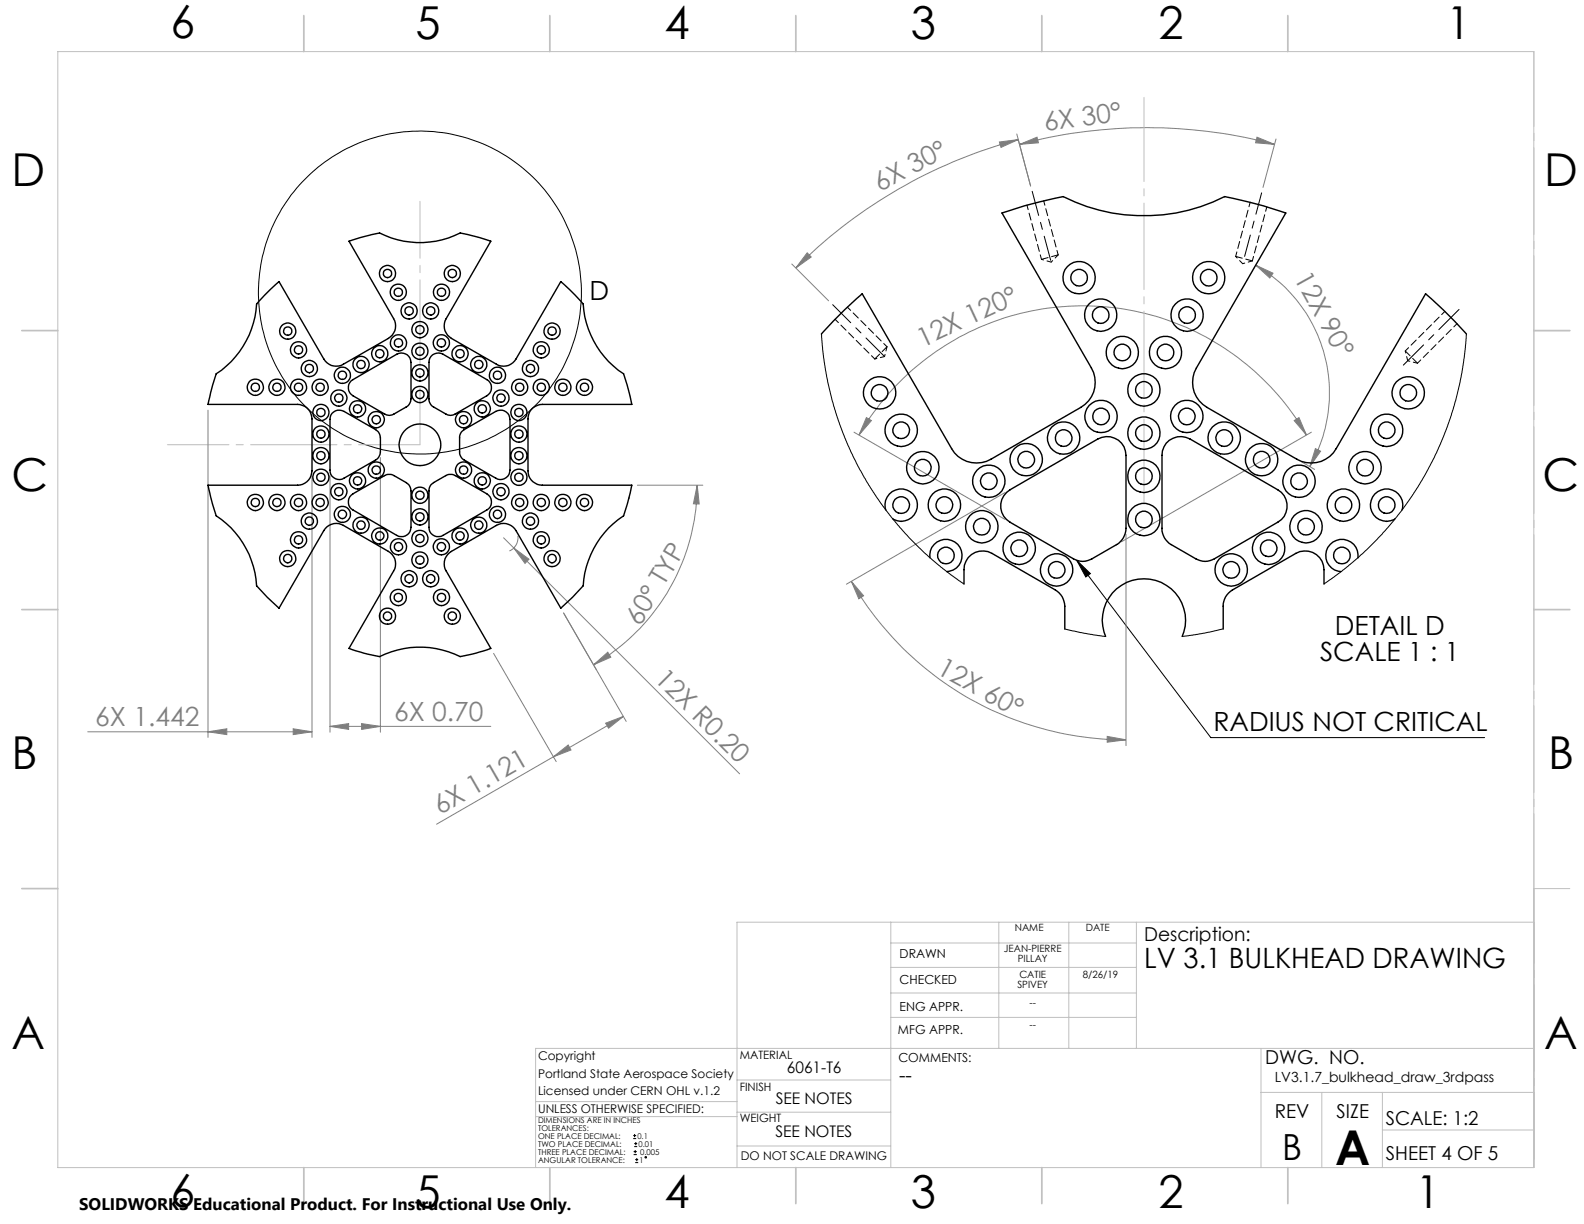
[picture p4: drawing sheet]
<svg xmlns="http://www.w3.org/2000/svg" width="279mm" height="216mm" viewBox="0 0 279 216" stroke-linecap="round" stroke-linejoin="round" font-family="sans-serif">
<g fill="none" stroke="#000" stroke-width=".18">
<path d="M189.9 98.8l23.7 31.3h48.3M189.9 98.8l2.4 2.4-.8 .6zM111.7 200.8h.5M111.7 200.3h.5M111.8 203.7h.5M111.8 203.1h.5M111.9 202.2h.5M111.9 201.7h.5M111.9 200v.6M112 202.8v.6M112 205.1h.6M112 204.5h.6"/>
<path d="M112.1 201.4v.6M112.3 204.3v.5"/>
<circle cx="74.1" cy="51.6" r="28.5"/>
<circle cx="113.9" cy="204.1" r=".14"/>
</g>
<g fill="none" stroke="#808080" stroke-width=".18">
<path d="M176.3 25l3.3-.4-3 1.4zM179.4 23.6l2.4 9.2-2.2-8.3M179.6 24.6a86.9 86.9 0 0 0-39.2 22.7M179.8 25.5l3.1-1.3 .3 1zM179.8 25.5a86.8 86.8 0 0 1 45 0M221.7 24.2l3.1 1.3-3.3-.3zM225.1 24.5l-2.3 8.6M139.7 46.6l6.5 6.5M142.4 44.6l.7 .7-2.7 2zM221.5 46.8l3 1.4-.5 .8zM221.5 46.8a26.1 26.1 0 0 1 9.5 35.5M36.7 72.4v57.7"/>
<path d="M150.6 76.2l26.7 15.4M151.5 76.7a45.6 45.6 0 0 1 78.9 0M152.8 73.7l.9 .5-2.2 2.5zM228.3 74.2l.8-.5 1.3 3zM231.3 76.2l-33.5 19.4M232 79.1l.9 .5-1.9 2.7zM55 84v46.1M58.2 83.9v45.3M67.1 80.7v48.5M88.8 94.9l1.8 1.8M90.6 96.7l39.9 39.8M90.6 96.7l2.7 1.9-.7 .8z"/>
<path d="M91.3 94.5a2.51 2.51 0 0 1-1.4 2.7M112.4 85.6h11.6M123 85.6l.3 3.3h-1zM123 85.6a36.7 36.7 0 0 1-18.3 31.7M177.3 86.9l-28 16.1M198.6 94.2v37.3M229.6 81.5l2.3 1.3M87.1 115.3l11 19M99.4 108.1l11.1 19.1M104.7 117.3l2.5-2.3 .5 .9zM150.2 102.6l2.1 2.5-.8 .5zM150.2 102.6a55.7 55.7 0 0 0 48.4 27.9"/>
<path d="M15.5 129.1h39.5M36.7 129.1l3.3-.5v1zM51.7 128.6l3.3 .5-3.3 .5zM58.2 128.1l3.3-.5v1.1zM58.2 128.1h28.4M63.8 127.6l3.3 .5-3.3 .6zM97.6 133.5l-20.6 11.9M97.6 133.5l2.6-2.1 .5 .9zM106.8 127.6l3.2-1.2-2.6 2zM110 126.4l-12.4 7.1M195.3 129.9l3.3 .6-3.3 .4z"/>
</g>
<path d="M110.9 87.8h.1" fill="none" stroke="#808080" stroke-width=".25"/>
<path d="M185.3 45.9l-3.2-12.2" fill="none" stroke="#000" stroke-width=".18" stroke-dasharray="15.2 1.3 1.3 1.3" stroke-dashoffset="10.8"/>
<path d="M219.5 45.2l3-11.2" fill="none" stroke="#000" stroke-width=".18" stroke-dasharray="15.2 1.3 1.3 1.3" stroke-dashoffset="11.3"/>
<path d="M155.9 62.8l-9-9.1" fill="none" stroke="#000" stroke-width=".18" stroke-dasharray="15.2 1.3 1.3 1.3" stroke-dashoffset="10.7"/>
<path d="M247.5 64.4l9.9-9.8" fill="none" stroke="#000" stroke-width=".18" stroke-dasharray="15.2 1.3 1.3 1.3" stroke-dashoffset="10.2"/>
<path d="M270.6 9.1v49.2M270.6 58.3v49.2M270.6 107.5v49.2M270.6 156.7v49.2" fill="none" stroke="#c0c0c0" stroke-width=".18" stroke-dasharray="15.2 1.3 1.3 1.3" stroke-dashoffset="2.1"/>
<path d="M201.8 88.8v-71.6" fill="none" stroke="#c0c0c0" stroke-width=".18" stroke-dasharray="15.2 1.3 1.3 1.3" stroke-dashoffset=".4"/>
<path d="M74.1 78.4v-42.9" fill="none" stroke="#c0c0c0" stroke-width=".18" stroke-dasharray="15.2 1.3 1.3 1.3" stroke-dashoffset="5.2"/>
<path d="M74.1 78.4h-44.6" fill="none" stroke="#c0c0c0" stroke-width=".18" stroke-dasharray="15.2 1.3 1.3 1.3" stroke-dashoffset="4.4"/>
<g fill="none" stroke="#c0c0c0" stroke-width=".18">
<path d="M10.2 9.1h260.3v196.9h-260.3zM270.5 58.3h6.4M270.5 156.7h6.4M157.1 162.7v43.3M157.1 175.2h43.3M157.1 170.6h43.3M157.1 166.3h43.3M157.1 179.5h43.3M176.2 162.7v22.2M188.5 162.7v22.2M200.4 162.7v22.2M94.5 197h35.5"/>
<path d="M94.5 194.3h35.5M130 196.2h27.1M130 190.5h27.1M222.4 184.9v21.1M222.4 192.7h48.1M233.2 192.7v13.3M243.8 199.3h26.7M243.8 192.7v13.3M270.5 184.9h-176v21.1M130 202.1h27.1M270.6 204.5v-41.8h-140.6v43.3"/>
</g>
<g fill="none" stroke="#c0c0c0" stroke-width=".3">
<path d="M53.6 2.8v6.3M97 2.8v6.3M140.4 2.8v6.3M183.8 2.8v6.3M227.2 2.8v6.3M3.8 58.3h6.4M270.5 58.3h6.4M3.8 107.5h6.4M270.5 107.5h6.4M3.8 156.7h6.4M53.6 206v6.3M97 206v6.3"/>
<path d="M140.4 206v6.3M183.8 206v6.3M227.2 206v6.3"/>
</g>
<path d="M189.9 98.8l2.4 2.4-.8 .6z" fill="#000"/>
<g fill="#808080">
<path d="M90.6 96.7l2.7 1.9-.7 .8z"/>
<path d="M232 79.1l.9 .5-1.9 2.7zM221.5 46.8l3 1.4-.5 .8z"/>
<path d="M58.2 128.1l3.3-.5v1.1zM63.8 127.6l3.3 .5-3.3 .6z"/>
<path d="M36.7 129.1l3.3-.5v1zM51.7 128.6l3.3 .5-3.3 .5z"/>
<path d="M221.7 24.2l3.1 1.3-3.3-.3zM179.8 25.5l3.1-1.3 .3 1z"/>
<path d="M228.3 74.2l.8-.5 1.3 3zM152.8 73.7l.9 .5-2.2 2.5z"/>
<path d="M176.3 25l3.3-.4-3 1.4zM142.4 44.6l.7 .7-2.7 2z"/>
<path d="M97.6 133.5l2.6-2.1 .5 .9zM106.8 127.6l3.2-1.2-2.6 2z"/>
<path d="M104.7 117.3l2.5-2.3 .5 .9zM123 85.6l.3 3.3h-1z"/>
<path d="M150.2 102.6l2.1 2.5-.8 .5zM195.3 129.9l3.3 .6-3.3 .4z"/>
</g>
<g fill="none" stroke="#000" stroke-width=".25">
<path d="M46.7 52.1l2.5-2.4 7.9 13.6a2.47 2.47 0 0 0 3.5 .9l7.9-4.5a2.52 2.52 0 0 0 .9-3.5l-7.8-13.7 1.9-.6 3.5-.8a15.7 15.7 0 0 0 14.2 0l3.4 .8 2 .6-7.9 13.7a2.54 2.54 0 0 0 .9 3.5l8 4.5a2.5 2.5 0 0 0 3.4-.9l7.9-13.6 1.6 1.4 2.4 2.5a15.9 15.9 0 0 0 7.1 12.3l.6 2 .8 3.4h-15.7a2.51 2.51 0 0 0-2.6 2.6v9.1a2.5 2.5 0 0 0 2.6 2.6h15.7l-.8 3.4-.6 2a15.9 15.9 0 0 0-7.1 12.3l-1.9 2.1-2.1 1.9-7.9-13.7a2.55 2.55 0 0 0-3.4-.9l-8 4.6a2.47 2.47 0 0 0-.9 3.4l7.9 13.7a29.4 29.4 0 0 1-5.4 1.4 16 16 0 0 0-14.2 0 29.4 29.4 0 0 1-5.4-1.4l7.8-13.7a2.5 2.5 0 0 0-.9-3.4l-7.9-4.6a2.5 2.5 0 0 0-3.5 .9l-7.9 13.7-2-1.9-1.9-2.1a15.9 15.9 0 0 0-7.2-12.3l-.6-2-.8-3.4h15.8a2.57 2.57 0 0 0 2.5-2.6v-9.1a2.57 2.57 0 0 0-2.5-2.6h-15.8l.8-3.4 .6-2a15.9 15.9 0 0 0 7.2-12.3zM144.9 58.9a79.8 79.8 0 0 1 7.2-7.1l15.8 27.3a5.1 5.1 0 0 0 6.9 1.9l15.8-9.1a5.1 5.1 0 0 0 1.9-7l-15.8-27.3a82.9 82.9 0 0 1 10.8-2.9 31.7 31.7 0 0 0 28.5 0 82.9 82.9 0 0 1 10.8 2.9l-15.8 27.3a5.1 5.1 0 0 0 1.9 7l15.8 9.1a5.1 5.1 0 0 0 7-1.9l15.8-27.3a79.8 79.8 0 0 1 7.2 7.1M58.6 72.9a1.66 1.66 0 0 1 2.1-.3l5.6 3.2a1.74 1.74 0 0 1 .8 1.4v2.5a1.75 1.75 0 0 1-.8 1.4l-5.6 3.2a1.63 1.63 0 0 1-2.5-1.4v-8.9l.1-.8zM61.9 67.2l8.1-4.7a1.69 1.69 0 0 1 2.5 1.4v6.4a1.74 1.74 0 0 1-.9 1.5l-2.1 1.2a1.51 1.51 0 0 1-1.7 0l-5.5-3.2a1.68 1.68 0 0 1-.4-2.6zM76 62.9a1.72 1.72 0 0 1 2.1-.4l7.8 4.5a1.65 1.65 0 0 1 0 2.8l-5.6 3.2a1.51 1.51 0 0 1-1.7 0l-2.1-1.2a1.61 1.61 0 0 1-.8-1.5v-6.4l.1-.7zM81.4 76.2l.5-.4 5.6-3.2a1.66 1.66 0 0 1 2.5 1.4v8.9a1.67 1.67 0 0 1-2.5 1.4l-5.6-3.2a1.61 1.61 0 0 1-.8-1.4v-2.7zM205.7 78.2a3.3 3.3 0 0 1 4.2-.8l15.5 9a3.3 3.3 0 0 1 0 5.7l-11.2 6.5a3.2 3.2 0 0 1-3.3 0l-4.3-2.5a3.2 3.2 0 0 1-1.6-2.9v-12.9v-.7zM61.9 87.3l5.9-3.4a1.73 1.73 0 0 1 1.7 0l2.1 1.2a1.74 1.74 0 0 1 .9 1.5v6.4a1.67 1.67 0 0 1-2.5 1.4l-7.7-4.4a1.65 1.65 0 0 1-.4-2.7zM76 85.5l.5-.4 2.1-1.2a1.73 1.73 0 0 1 1.7 0l5.6 3.2a1.66 1.66 0 0 1 0 2.9l-7.8 4.4a1.63 1.63 0 0 1-2.4-1.4v-6.6zM156.2 90a2.85 2.85 0 0 1 2.7-3.8 2.85 2.85 0 0 1 2.8 3.6 2.85 2.85 0 0 1-4.2 1.7M164 98.4a2.84 2.84 0 0 1 2.5-3.2 2.84 2.84 0 0 1 3.2 2.5 2.84 2.84 0 0 1-2.7 3.1M177.6 86.9l.6-.5 15.4-9a3.3 3.3 0 0 1 5 2.9v12.9a3.4 3.4 0 0 1-1.6 2.9l-4.4 2.5a3.2 3.2 0 0 1-3.3 0l-11.1-6.5a3.3 3.3 0 0 1-.6-5.2z"/>
<path d="M239.5 98.4a2.85 2.85 0 0 0-2.5-3.3 2.85 2.85 0 0 0-3.1 2.6 2.85 2.85 0 0 0 2.6 3.1M247.3 90a2.85 2.85 0 0 0-2.6-3.8 2.85 2.85 0 0 0-2.9 3.6 2.85 2.85 0 0 0 4.3 1.7M170 103v-2.5a3.3 3.3 0 0 1 5-2.9l11.2 6.5a3.4 3.4 0 0 1 1.6 2.8v4M195 112.3a7.3 7.3 0 0 1 6.8-10.2 7.3 7.3 0 0 1 6.7 10.2M233.5 103v-2.5a3.3 3.3 0 0 0-4.9-2.9l-11.2 6.5a3.2 3.2 0 0 0-1.6 2.8v4"/>
<circle cx="50.8" cy="58.4" r=".74"/>
<circle cx="50.8" cy="58.4" r="1.43"/>
<circle cx="68.4" cy="48.2" r="1.44"/>
<circle cx="68.4" cy="48.2" r=".74"/>
<circle cx="70.3" cy="51.5" r="1.44"/>
<circle cx="70.3" cy="51.5" r=".74"/>
<circle cx="72.2" cy="54.8" r=".75"/>
<circle cx="72.2" cy="54.8" r="1.44"/>
<circle cx="74.1" cy="58.1" r="1.44"/>
<circle cx="74.1" cy="58.1" r=".74"/>
<circle cx="76" cy="54.8" r=".75"/>
<circle cx="76" cy="54.8" r="1.44"/>
<circle cx="77.9" cy="51.5" r="1.44"/>
<circle cx="77.9" cy="51.5" r=".74"/>
<circle cx="79.8" cy="48.2" r="1.44"/>
<circle cx="79.8" cy="48.2" r=".74"/>
<circle cx="97.4" cy="58.4" r="1.43"/>
<circle cx="97.4" cy="58.4" r=".73"/>
<circle cx="190.3" cy="49" r="1.47"/>
<circle cx="190.3" cy="49" r="2.85"/>
<circle cx="194.2" cy="55.6" r="1.47"/>
<circle cx="194.2" cy="55.6" r="2.85"/>
<circle cx="209.4" cy="55.6" r="1.47"/>
<circle cx="209.4" cy="55.6" r="2.85"/>
<circle cx="213.2" cy="49" r="1.47"/>
<circle cx="213.2" cy="49" r="2.85"/>
<circle cx="45" cy="68.3" r=".74"/>
<circle cx="45" cy="68.3" r="1.43"/>
<circle cx="48.8" cy="68.3" r=".74"/>
<circle cx="48.9" cy="68.3" r="1.43"/>
<circle cx="52.7" cy="61.7" r=".74"/>
<circle cx="52.7" cy="68.3" r=".74"/>
<circle cx="52.7" cy="61.7" r="1.43"/>
<circle cx="52.7" cy="68.3" r="1.43"/>
<circle cx="54.6" cy="65" r=".75"/>
<circle cx="54.6" cy="65" r="1.43"/>
<circle cx="56.5" cy="68.3" r=".74"/>
<circle cx="56.5" cy="68.3" r="1.43"/>
<circle cx="56.6" cy="76.6" r="1.44"/>
<circle cx="56.6" cy="72.7" r="1.44"/>
<circle cx="56.6" cy="76.6" r=".74"/>
<circle cx="56.6" cy="72.7" r=".74"/>
<circle cx="59.8" cy="70.2" r="1.43"/>
<circle cx="59.8" cy="70.2" r=".73"/>
<circle cx="60.4" cy="66.2" r=".74"/>
<circle cx="60.4" cy="66.2" r="1.43"/>
<circle cx="63.1" cy="72.1" r=".74"/>
<circle cx="63.1" cy="72.1" r="1.43"/>
<circle cx="63.7" cy="64.3" r="1.43"/>
<circle cx="63.7" cy="64.3" r=".73"/>
<circle cx="66.4" cy="74" r="1.43"/>
<circle cx="66.4" cy="74" r=".73"/>
<circle cx="67" cy="62.4" r=".74"/>
<circle cx="67" cy="62.4" r="1.43"/>
<circle cx="70.3" cy="60.5" r="1.43"/>
<circle cx="70.3" cy="60.5" r=".73"/>
<circle cx="74.1" cy="78.5" r="3.7"/>
<circle cx="74.1" cy="65.8" r="1.44"/>
<circle cx="74.1" cy="69.6" r="1.44"/>
<circle cx="74.1" cy="62" r="1.44"/>
<circle cx="74.1" cy="61.9" r=".74"/>
<circle cx="74.1" cy="69.6" r=".74"/>
<circle cx="74.1" cy="65.8" r=".74"/>
<circle cx="77.8" cy="60.5" r=".74"/>
<circle cx="77.9" cy="60.5" r="1.43"/>
<circle cx="81.1" cy="62.4" r="1.43"/>
<circle cx="81.1" cy="62.4" r=".73"/>
<circle cx="81.8" cy="74" r=".74"/>
<circle cx="81.8" cy="74" r="1.43"/>
<circle cx="84.4" cy="64.3" r=".74"/>
<circle cx="84.5" cy="64.3" r="1.43"/>
<circle cx="85.1" cy="72.1" r="1.43"/>
<circle cx="85.1" cy="72.1" r=".73"/>
<circle cx="87.7" cy="66.2" r="1.43"/>
<circle cx="87.7" cy="66.2" r=".73"/>
<circle cx="88.4" cy="70.2" r=".74"/>
<circle cx="88.4" cy="70.2" r="1.43"/>
<circle cx="91.5" cy="76.6" r="1.44"/>
<circle cx="91.5" cy="72.7" r="1.44"/>
<circle cx="91.5" cy="76.6" r=".74"/>
<circle cx="91.5" cy="72.7" r=".74"/>
<circle cx="91.7" cy="68.3" r="1.43"/>
<circle cx="91.7" cy="68.3" r=".73"/>
<circle cx="93.6" cy="65" r=".74"/>
<circle cx="93.6" cy="65" r="1.43"/>
<circle cx="95.5" cy="61.7" r="1.43"/>
<circle cx="95.5" cy="68.3" r="1.43"/>
<circle cx="95.5" cy="61.7" r=".73"/>
<circle cx="95.5" cy="68.3" r=".73"/>
<circle cx="99.3" cy="68.3" r="1.43"/>
<circle cx="99.3" cy="68.3" r=".73"/>
<circle cx="103.1" cy="68.3" r="1.43"/>
<circle cx="103.1" cy="68.3" r=".73"/>
<circle cx="155.2" cy="69.3" r="1.48"/>
<circle cx="155.2" cy="69.3" r="2.86"/>
<circle cx="159" cy="75.9" r="1.48"/>
<circle cx="159" cy="75.9" r="2.86"/>
<circle cx="187.6" cy="77.3" r="2.86"/>
<circle cx="187.6" cy="77.3" r="1.47"/>
<circle cx="194.2" cy="73.5" r="2.86"/>
<circle cx="194.2" cy="73.5" r="1.47"/>
<circle cx="198" cy="62.2" r="1.47"/>
<circle cx="198" cy="62.2" r="2.85"/>
<circle cx="201.8" cy="68.8" r="1.47"/>
<circle cx="201.8" cy="76.4" r="1.47"/>
<circle cx="201.8" cy="68.8" r="2.85"/>
<circle cx="201.8" cy="76.4" r="2.85"/>
<circle cx="205.6" cy="62.2" r="1.47"/>
<circle cx="205.6" cy="62.2" r="2.85"/>
<circle cx="209.3" cy="73.5" r="1.48"/>
<circle cx="209.3" cy="73.5" r="2.86"/>
<circle cx="215.9" cy="77.3" r="2.86"/>
<circle cx="215.9" cy="77.3" r="1.47"/>
<circle cx="244.6" cy="75.9" r="2.86"/>
<circle cx="244.6" cy="75.9" r="1.47"/>
<circle cx="248.4" cy="69.3" r="2.86"/>
<circle cx="248.4" cy="69.3" r="1.47"/>
<circle cx="45" cy="88.6" r=".74"/>
<circle cx="45" cy="88.6" r="1.43"/>
<circle cx="48.8" cy="88.6" r=".74"/>
<circle cx="48.9" cy="88.6" r="1.43"/>
<circle cx="50.8" cy="98.5" r=".74"/>
<circle cx="50.8" cy="98.5" r="1.42"/>
<circle cx="52.7" cy="88.6" r=".74"/>
<circle cx="52.7" cy="95.2" r=".74"/>
<circle cx="52.7" cy="95.2" r="1.43"/>
<circle cx="52.7" cy="88.6" r="1.43"/>
<circle cx="54.6" cy="91.9" r=".74"/>
<circle cx="54.6" cy="91.9" r="1.43"/>
<circle cx="56.5" cy="88.6" r=".74"/>
<circle cx="56.5" cy="88.6" r="1.43"/>
<circle cx="56.6" cy="80.4" r="1.44"/>
<circle cx="56.6" cy="84.2" r="1.44"/>
<circle cx="56.6" cy="84.2" r=".74"/>
<circle cx="56.6" cy="80.4" r=".74"/>
<circle cx="59.8" cy="86.7" r="1.43"/>
<circle cx="59.8" cy="86.7" r=".73"/>
<circle cx="60.4" cy="90.7" r=".74"/>
<circle cx="60.4" cy="90.7" r="1.42"/>
<circle cx="63.1" cy="84.8" r=".74"/>
<circle cx="63.1" cy="84.8" r="1.43"/>
<circle cx="63.7" cy="92.6" r="1.42"/>
<circle cx="63.7" cy="92.6" r=".74"/>
<circle cx="66.4" cy="82.9" r="1.43"/>
<circle cx="66.4" cy="82.9" r=".73"/>
<circle cx="67" cy="94.5" r=".74"/>
<circle cx="67" cy="94.5" r="1.42"/>
<circle cx="70.3" cy="96.4" r="1.42"/>
<circle cx="70.3" cy="96.5" r=".74"/>
<circle cx="74.1" cy="98.8" r="1.44"/>
<circle cx="74.1" cy="95" r="1.44"/>
<circle cx="74.1" cy="87.4" r="1.44"/>
<circle cx="74.1" cy="91.2" r="1.44"/>
<circle cx="74.1" cy="91.2" r=".74"/>
<circle cx="74.1" cy="87.3" r=".74"/>
<circle cx="74.1" cy="98.8" r=".74"/>
<circle cx="74.1" cy="95" r=".74"/>
<circle cx="77.9" cy="96.4" r=".74"/>
<circle cx="77.9" cy="96.4" r="1.42"/>
<circle cx="81.1" cy="94.5" r="1.42"/>
<circle cx="81.1" cy="94.6" r=".74"/>
<circle cx="81.8" cy="82.9" r=".74"/>
<circle cx="81.8" cy="82.9" r="1.43"/>
<circle cx="84.5" cy="92.6" r=".74"/>
<circle cx="84.5" cy="92.6" r="1.42"/>
<circle cx="85.1" cy="84.8" r="1.43"/>
<circle cx="85.1" cy="84.8" r=".73"/>
<circle cx="87.7" cy="90.7" r="1.42"/>
<circle cx="87.7" cy="90.7" r=".74"/>
<circle cx="88.4" cy="86.7" r=".74"/>
<circle cx="88.4" cy="86.7" r="1.43"/>
<circle cx="91.5" cy="84.2" r="1.44"/>
<circle cx="91.5" cy="80.4" r="1.44"/>
<circle cx="91.5" cy="84.2" r=".74"/>
<circle cx="91.5" cy="80.4" r=".74"/>
<circle cx="91.7" cy="88.6" r="1.43"/>
<circle cx="91.7" cy="88.6" r=".73"/>
<circle cx="93.6" cy="91.9" r="1.43"/>
<circle cx="93.6" cy="91.9" r=".74"/>
<circle cx="95.5" cy="95.2" r="1.43"/>
<circle cx="95.5" cy="88.6" r="1.43"/>
<circle cx="95.5" cy="88.6" r=".73"/>
<circle cx="95.5" cy="95.2" r=".73"/>
<circle cx="97.4" cy="98.5" r="1.42"/>
<circle cx="97.4" cy="98.5" r=".74"/>
<circle cx="99.3" cy="88.6" r="1.43"/>
<circle cx="99.3" cy="88.6" r=".73"/>
<circle cx="103.1" cy="88.6" r="1.43"/>
<circle cx="103.1" cy="88.6" r=".73"/>
<circle cx="159" cy="89.1" r="1.48"/>
<circle cx="162.8" cy="82.5" r="1.48"/>
<circle cx="162.8" cy="82.5" r="2.86"/>
<circle cx="166.6" cy="89.1" r="1.48"/>
<circle cx="166.6" cy="89.1" r="2.86"/>
<circle cx="166.8" cy="98" r="1.47"/>
<circle cx="173.2" cy="92.9" r="1.48"/>
<circle cx="173.2" cy="92.9" r="2.86"/>
<circle cx="174.4" cy="84.9" r="1.48"/>
<circle cx="174.4" cy="84.9" r="2.86"/>
<circle cx="179.8" cy="96.7" r="2.86"/>
<circle cx="179.8" cy="96.7" r="1.47"/>
<circle cx="181" cy="81.1" r="2.86"/>
<circle cx="181" cy="81.1" r="1.47"/>
<circle cx="201.8" cy="84" r="1.47"/>
<circle cx="201.8" cy="91.6" r="1.47"/>
<circle cx="201.8" cy="84" r="2.85"/>
<circle cx="201.8" cy="91.6" r="2.85"/>
<circle cx="222.5" cy="81.1" r="2.86"/>
<circle cx="222.5" cy="81.1" r="1.47"/>
<circle cx="223.8" cy="96.7" r="2.86"/>
<circle cx="223.8" cy="96.7" r="1.47"/>
<circle cx="229.1" cy="84.9" r="2.86"/>
<circle cx="229.1" cy="84.9" r="1.47"/>
<circle cx="230.4" cy="92.9" r="2.86"/>
<circle cx="230.4" cy="92.9" r="1.47"/>
<circle cx="236.7" cy="98" r="1.47"/>
<circle cx="237" cy="89.1" r="2.86"/>
<circle cx="237" cy="89.1" r="1.47"/>
<circle cx="240.8" cy="82.5" r="2.86"/>
<circle cx="240.8" cy="82.5" r="1.47"/>
<circle cx="244.6" cy="89.1" r="1.47"/>
<circle cx="68.4" cy="108.7" r="1.43"/>
<circle cx="68.4" cy="108.7" r=".74"/>
<circle cx="70.3" cy="105.4" r="1.44"/>
<circle cx="70.3" cy="105.4" r=".74"/>
<circle cx="72.2" cy="102.1" r="1.44"/>
<circle cx="72.2" cy="102.1" r=".74"/>
<circle cx="76" cy="102.1" r="1.44"/>
<circle cx="76" cy="102.1" r=".74"/>
<circle cx="77.9" cy="105.4" r="1.44"/>
<circle cx="77.9" cy="105.4" r=".74"/>
<circle cx="79.8" cy="108.7" r="1.43"/>
<circle cx="79.8" cy="108.7" r=".74"/>
<circle cx="186.4" cy="100.5" r="2.86"/>
<circle cx="186.4" cy="100.5" r="1.47"/>
<circle cx="217.2" cy="100.5" r="2.86"/>
<circle cx="217.2" cy="100.5" r="1.47"/>
</g>
<path d="M144.9 58.9l.2 2.7 .5 3.6 1.5 6.5 1 3.1 1.4 3.7 1.5 3.1 1.5 2.7 3.2 4.9 2.2 2.9 2.4 2.7 2.8 2.8 2.9 2.4 4 3M258.7 58.9l-.3 2.8-.5 4-1.4 5.9-1.2 3.5-1.2 3.1-2.7 5.6-2.1 3.3-1.9 2.8-3.6 4.3-4.3 4.2-3.1 2.6-2.9 2M187.8 110.9l3.5 .8 3.7 .6M215.8 110.9l-3.4 .8-3.9 .6" fill="none" stroke="#000" stroke-width=".18"/>
<path d="M183.7 45.7l2.9-.7M218 45.2l2.9 .8M154.3 63.3l2.2-2.1M247.9 61.9l2.1 2.2" fill="none" stroke="#000" stroke-width=".18" stroke-dasharray="1.3 .6" stroke-dashoffset=".1"/>
<path d="M181.1 36.2l2.6 9.5M220.5 35.7l-2.5 9.5M147.3 56.3l7 7M254.9 54.9l-7 7" fill="none" stroke="#000" stroke-width=".18" stroke-dasharray="1.3 .6" stroke-dashoffset=".4"/>
<path d="M186.6 45l-2.5-9.6M220.9 46l2.6-9.5M156.5 61.2l-7-7M250 64.1l7-7" fill="none" stroke="#000" stroke-width=".18" stroke-dasharray="1.3 .6" stroke-dashoffset=".5"/>
<path d="M183.7 45.7l1.7 .5M185.4 46.2l1.2-1.2M218 45.2l1.2 1.3M219.2 46.5l1.7-.5M154.3 63.3l1.7-.4M156 62.9l.5-1.7M247.9 61.9l.4 1.7M248.3 63.6l1.7 .5" fill="none" stroke="#000" stroke-width=".18" stroke-dasharray="1.3 .6" stroke-dashoffset=".9"/>
<text font-size="8.5" x="235.5" y="205.4">A</text>
<g font-size="8">
<text x="30.1" y="6.8">6</text>
<text x="73.3" y="6.9">5</text>
<text x="117.2" y="6.9">4</text>
<text x="160.6" y="6.9">3</text>
<text x="204.3" y="6.9">2</text>
<text x="255.1" y="6.9">1</text>
<text x="2.1" y="32.7">D</text>
<text x="272.4" y="32.7">D</text>
<text x="2.1" y="86.5">C</text>
<text x="272.1" y="86.6">C</text>
<text x="2.1" y="135.6">B</text>
<text x="273.1" y="135.6">B</text>
<text x="2.1" y="185.1">A</text>
<text x="272.4" y="185.1">A</text>
<text x="30.1" y="213">6</text>
<text x="73.3" y="213.1">5</text>
<text x="117.2" y="213.1">4</text>
<text x="160.6" y="213.1">3</text>
<text x="204.3" y="213.1">2</text>
<text x="249.7" y="213.1">1</text>
</g>
<text font-size="6.3" x="226.1" y="204.6">B</text>
<text font-size="4.9" x="201.8" y="170.7">LV 3.1 BULKHEAD DRAWING</text>
<g font-size="4.7" fill="#808080">
<text x="184.3" y="23.1" transform="rotate(-7 184.3 23.1)">6X 30°</text>
<text x="155.2" y="33.8" transform="rotate(-28 155.2 33.8)">6X 30°</text>
<text x="228.2" y="49" transform="rotate(61 228.2 49)">12X 90°</text>
<text x="162.7" y="61.3" transform="rotate(-25 162.7 61.3)">12X 120°</text>
<text x="112.9" y="110.6" transform="rotate(-59 112.9 110.6)">60° TYP</text>
<text x="115.3" y="119.9" transform="rotate(45 115.3 119.9)">12X R0.20</text>
<text x="165" y="118.8" transform="rotate(29 165 118.8)">12X 60°</text>
<text x="16.8" y="128">6X 1.442</text>
<text x="69.5" y="127.1">6X 0.70</text>
<text x="77.6" y="143.8" transform="rotate(-30 77.6 143.8)">6X 1.121</text>
</g>
<g font-size="4.7">
<text x="104" y="52.9">D</text>
<text x="235.4" y="112.1">DETAIL D</text>
<text x="232.9" y="116.6">SCALE 1 : 1</text>
<text x="214" y="129">RADIUS NOT CRITICAL</text>
</g>
<text font-size="3.5" x="158.6" y="190.9">--</text>
<g font-size="3.4">
<text x="201.8" y="165.9">Description:</text>
<text x="223.2" y="187.6">DWG. NO.</text>
<text x="224.9" y="197.2">REV</text>
<text x="235.8" y="197.2">SIZE</text>
<text x="244.4" y="198.4">SCALE: 1:2</text>
<text x="244.4" y="204.6">SHEET 4 OF 5</text>
</g>
<text font-size="3" x="14" y="213.5">SOLIDWORKS Educational Product. For Instructional Use Only.</text>
<g font-size="2.8">
<text x="138.8" y="189.3">6061-T6</text>
<text x="136.8" y="194.8">SEE NOTES</text>
<text x="136.8" y="200.6">SEE NOTES</text>
</g>
<text font-size="2.5" x="224.9" y="190.9">LV3.1.7_bulkhead_draw_3rdpass</text>
<g font-size="2.2">
<text x="158.7" y="169">DRAWN</text>
<text x="158.7" y="173.5">CHECKED</text>
<text x="158.7" y="178.3">ENG APPR.</text>
<text x="158.4" y="182.4">MFG APPR.</text>
<text x="158.5" y="187.4">COMMENTS:</text>
</g>
<g font-size="2.1">
<text x="94.9" y="187">Copyright</text>
<text x="94.9" y="190.1">Portland State Aerospace Society</text>
<text x="94.9" y="196.4">UNLESS OTHERWISE SPECIFIED:</text>
<text x="94.9" y="193.2">Licensed under CERN OHL v.1.2</text>
<text x="130.7" y="204.6">DO NOT SCALE DRAWING</text>
</g>
<g font-size="2">
<text x="130.5" y="186.8">MATERIAL</text>
<text x="130.5" y="192.5">FINISH</text>
<text x="130.5" y="198">WEIGHT</text>
</g>
<g font-size="1.8">
<text x="177.1" y="168">JEAN-PIERRE</text>
<text x="179" y="164.3">NAME</text>
<text x="191.5" y="164.3">DATE</text>
<text x="179.5" y="169.7">PILLAY</text>
<text x="179.8" y="172.6">CATIE</text>
<text x="191" y="172.6">8/26/19</text>
<text x="179.5" y="174.3">SPIVEY</text>
<text x="181.6" y="177.4">--</text>
<text x="181.6" y="181.4">--</text>
</g>
<g font-size="1.4">
<text x="94.9" y="198">DIMENSIONS ARE IN INCHES</text>
<text x="94.9" y="199.4">TOLERANCES:</text>
<text x="94.9" y="200.8">ONE PLACE DECIMAL:</text>
<text x="94.9" y="202.2">TWO PLACE DECIMAL:</text>
<text x="94.9" y="203.6">THREE PLACE DECIMAL:</text>
<text x="112.4" y="200.8">0.1</text>
<text x="112.6" y="202.2">0.01</text>
<text x="112.9" y="203.6">0.005</text>
<text x="94.9" y="205.1">ANGULAR TOLERANCE:</text>
<text x="112.8" y="205.1">1</text>
</g>
</svg>
